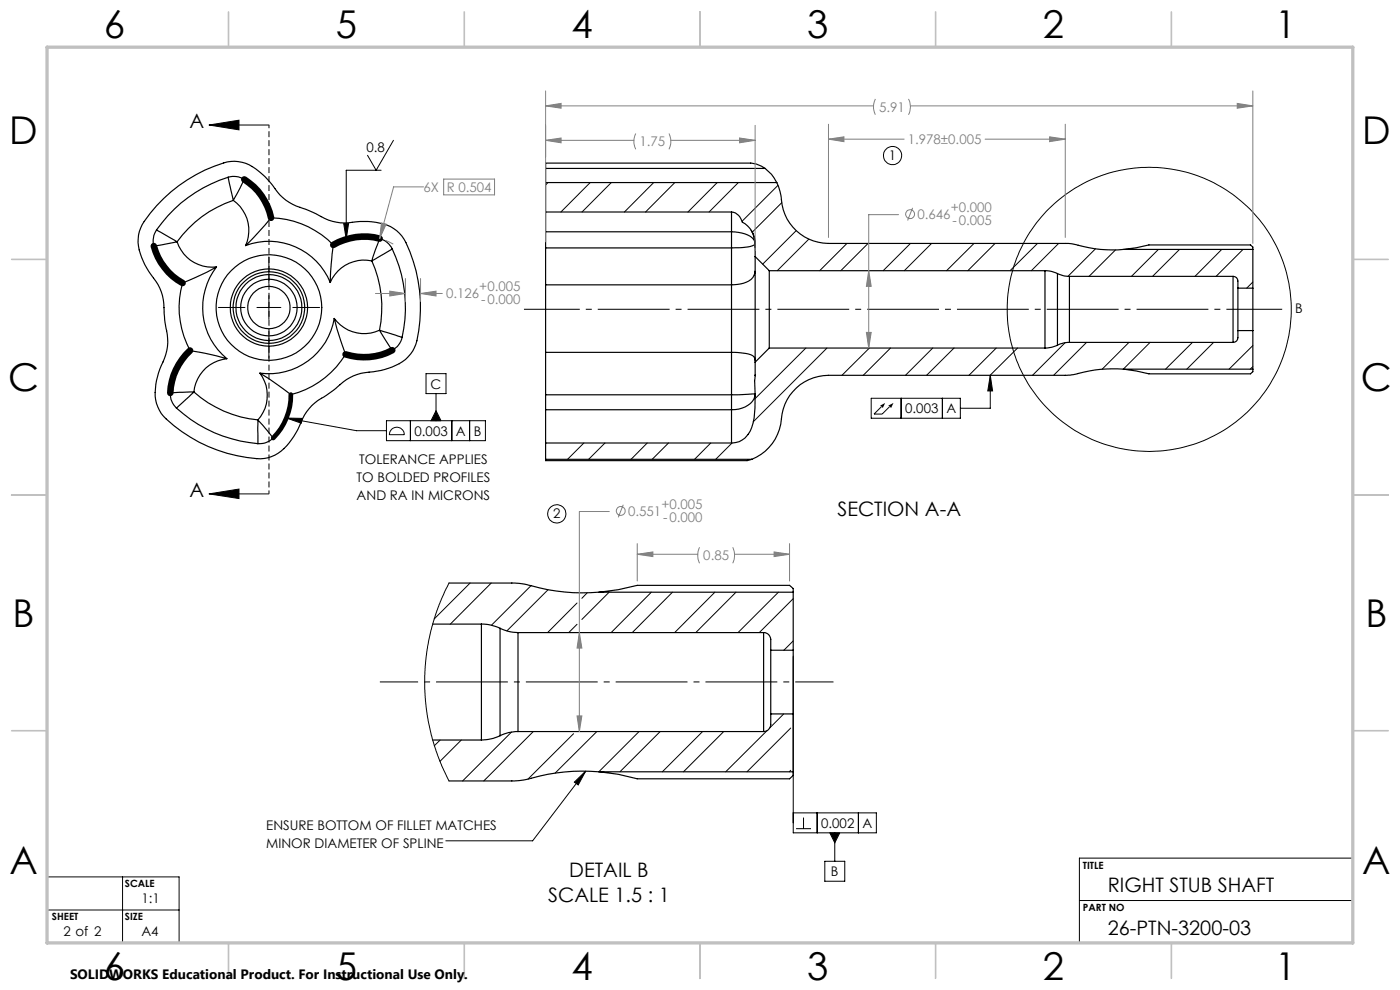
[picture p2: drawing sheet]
<svg xmlns="http://www.w3.org/2000/svg" width="297mm" height="210mm" viewBox="0 0 297 210" stroke-linecap="round" stroke-linejoin="round" font-family="sans-serif">
<g fill="none" stroke="#000" stroke-width=".25">
<path d="M48.4 37.6a4.2 4.2 0 0 1 3.4 .5l-2.3 4.4M48.4 37.6a29.3 29.3 0 0 0-15.2 11.2M48.4 37.6l1.1 4.9M115.7 35.7v-1.1h43.5a5.6 5.6 0 0 1 3.1 1.1M115.7 35.7v3M115.7 35.7h46.6M115.7 38.7h49.1M115.7 38.7v6.3M162.3 35.7a8.2 8.2 0 0 1 2.5 3M164.8 38.7a12.2 12.2 0 0 1 1.1 4.7 10 10 0 0 0 9.9 8.2h50.9l1 .2a29.9 29.9 0 0 0 10.6 1.1h27.5M33.2 48.8a4 4 0 0 0-.5 3.4l4.9-.9M33.2 48.8l4.4 2.5"/>
<path d="M34.7 42.1a30.3 30.3 0 0 1 14.3-7.9 8.1 8.1 0 0 1 6.5 2.7l2.3 2.4a10.7 10.7 0 0 0 7 5.1l1.7 .7a11.8 11.8 0 0 0 7.4 2.2 14.4 14.4 0 0 1 9.6 1.2 8.6 8.6 0 0 1 3.5 4.9 31.8 31.8 0 0 1 1.2 19.6 8.2 8.2 0 0 1-5.8 5.1l-3.3 .8a10.7 10.7 0 0 0-7.9 3.5l-1 .7a24.9 24.9 0 0 0-4.6 3.6l-1 1.3a19.5 19.5 0 0 1-5 7.7 7.2 7.2 0 0 1-5.1 1.6 30.9 30.9 0 0 1-20.3-9.6 8.4 8.4 0 0 1-1-7l.7-2.4a11.6 11.6 0 0 0 1.2-9.4l-.2-1.2a26.8 26.8 0 0 0-.7-5.8l-.7-1.5a19.3 19.3 0 0 1-4.1-8.2l-.1-.7a8.3 8.3 0 0 1 2.6-6.2zM37.6 51.3a7.7 7.7 0 0 0 8.3 5.3M45.9 56.6l-1.9 1.1-5.2 2.3a18.3 18.3 0 0 0 1.6 14.4l3.8 .7 3.9 1M45.9 56.6a14.1 14.1 0 0 0 2.2 19.5M49.5 42.5a7.8 7.8 0 0 1 2.6 9.6M49.5 42.5a24 24 0 0 0-11.9 8.8M52.1 52.1l5.4-5.9a18.4 18.4 0 0 1 13.2 5.8l-.4 3.9-.2 4M52.1 52.1a14.1 14.1 0 0 1 18 7.8M78.9 55.3a7.8 7.8 0 0 0-8.8 4.6M78.9 55.3a24 24 0 0 1 1.6 14.8M83.2 52.8a28.9 28.9 0 0 1 2.1 18.8M83.2 52.8a4.1 4.1 0 0 0-2.7-2.2l-1.6 4.7"/>
<path d="M83.2 52.8l-4.3 2.5M115.7 45v4.2M115.7 52.6v7.8M115.7 49.2v3.4M115.7 45h39.5M115.7 49.2h39.5M115.7 52.6h39.5M155.2 45a2.72 2.72 0 0 1 2.3 2.1 5 5 0 0 1 2.7 4.5v2.8M155.2 52.6v7.8M155.2 49.2v3.4M155.2 45v4.2M155.2 49.2a6 6 0 0 1 4.7 1.7l.2 .3"/>
<path d="M159.3 48.9a6.4 6.4 0 0 1 .9 3.6M160.2 57.5a3 3 0 0 1-3 2.7l-2 .2M160.2 54.4v22.4M160.2 51.7a2.44 2.44 0 0 1-2.1 .7l-2.9 .2M160.2 54.4l3 3M163.2 57.4v16.4M163.2 57.4h58.5M221.7 57.4l1.3 .2 1.3 .4M221.7 57.4v16.4M224.3 58a5.3 5.3 0 0 0 2.6 .6M224.3 58v15.2M226.9 58.6v14"/>
<path d="M226.9 58.6h34.7M238.4 52.9l2.7-.3 2.6-.6h21.6l.5 .4v8.7M261.6 58.6a.97 .97 0 0 1 1 1v1.5M261.6 58.6v14M48.1 76.1a7.8 7.8 0 0 0-7 7M55.1 79.2a7.9 7.9 0 0 1-.4 9.9M70.9 67.5l.6 2.2 1.8 5.4a18.3 18.3 0 0 1-11.6 8.6l-4.6-3.3-2-1.2M70.9 67.5a14.1 14.1 0 0 1-15.8 11.7M70.9 67.5a7.8 7.8 0 0 0 9.6 2.6M80.5 70.1l2.7 4.2a3.6 3.6 0 0 0 2.1-2.7M80.5 70.1l4.8 1.5M115.7 60.4v14.3"/>
<path d="M115.7 74.7v9M115.7 60.4h39.5M115.7 74.7h39.5M155.2 74.7a11.1 11.1 0 0 1 4.5 .8l.4 .4 .1 .6M155.2 60.4v14.3M155.2 74.7v9M160.2 79.7l-.1 1a28.1 28.1 0 0 1-.6 10 4.5 4.5 0 0 1-4.3 3.3M160.2 79.5v.2M160.2 76.8v2.9M163.2 73.8l-3 3M163.2 73.8h58.5M224.3 73.2l-1.3 .5-1.3 .1"/>
<path d="M226.9 72.6a5.3 5.3 0 0 0-2.6 .6M226.9 72.6h34.7M262.6 70.1v1.5a.97 .97 0 0 1-1 1M262.6 61.1v9M262.6 61.1h3.2M262.6 70.1h3.2M265.8 70.1v8.7l-.5 .5h-21.6l-5.3-1M265.8 78.3h-27.5a35.6 35.6 0 0 0-11.3 1.3h-51.2a10.2 10.2 0 0 0-10.2 10.4 10 10 0 0 1-6.1 7.4M265.8 61.1v9M37.4 86.6a28.9 28.9 0 0 0 17.3 7.5M41.1 83.1l-4.9 .3a3.6 3.6 0 0 0 1.2 3.2M41.1 83.1l-3.7 3.5"/>
<path d="M41.1 83.1a23.6 23.6 0 0 0 13.6 6M54.7 89.1l3.2 3.7a3.7 3.7 0 0 1-3.2 1.3M54.7 89.1v5M115.7 97.4v.3h42.8l1-.3M115.7 86.9v7.1M115.7 83.7v3.2M115.7 97.4h43.8M115.7 94v3.4M115.7 94h39.5M115.7 86.9h39.5M115.7 83.7h39.5M155.2 83.7v3.2"/>
<path d="M155.2 86.9v7.1M160.2 83.5l-5 .2M160.2 83.7a3.9 3.9 0 0 1-3.5 3.1l-1.5 .1M91.8 132.4h10.3M95.2 123.7h13.9l2.1 .2a43.5 43.5 0 0 0 15.8 1.7h41.3M102.1 132.4a9 9 0 0 1 4 .9M102.1 132.4v24.6M106.1 133.3a8.7 8.7 0 0 0 3.8 .9M106.1 133.3v22.8M109.9 134.2v21M109.9 134.2h52.1M127.1 125.6l4.1-.5 4-.9h32.3l.8 .6v13.1"/>
<path d="M162 134.2a1.51 1.51 0 0 1 1.5 1.5v2.2M162 134.2v21M163.5 137.9v13.5M163.5 137.9h4.8M168.3 137.9v13.5M91.8 157h10.3M106.1 156.1a9.7 9.7 0 0 1-4 .9M109.9 155.2a8.1 8.1 0 0 0-3.8 .9M109.9 155.2h52.1M163.5 151.4v2.3a1.57 1.57 0 0 1-1.5 1.5M163.5 151.4h4.8M168.3 151.4v13.1l-.8 .7h-32.3l-4-1-4.1-.5"/>
<path d="M168.3 163.7h-41.3a43.2 43.2 0 0 0-15.8 1.7l-2.1 .3h-13.9"/>
<circle cx="57" cy="65.2" r="7.6"/>
<circle cx="57" cy="65.2" r="7"/>
<circle cx="57" cy="65.2" r="4.5"/>
<circle cx="57.1" cy="65.2" r="8.2"/>
<circle cx="57.1" cy="65.2" r="6"/>
<circle cx="57.1" cy="65.2" r="11.2"/>
</g>
<path d="M61.7 83.7a13 13 0 0 1-3.7 9.2" fill="none" stroke="#000" stroke-width="1"/>
<path d="M51.8 38.1a12.7 12.7 0 0 1 5.7 8.1M32.6 52.2a12.9 12.9 0 0 0 6.1 7.8M80.5 50.6a12.9 12.9 0 0 0-9.8 1.4M40.3 74.4a13 13 0 0 0-4.2 9M83.2 74.3a12.8 12.8 0 0 1-9.9 .9" fill="none" stroke="#000" stroke-width="1.4"/>
<g fill="none" stroke="#000" stroke-width=".21">
<path d="M44.3 26.5l6.4-1v2zM44.3 26.5h12.7M80.9 36.1h-7.5v14.7M83.5 29.8l-3.7 6.3-1.8-3.2M116.2 38.7l-.5 .5M125.2 38.7l-6.2 6.3M129.7 38.7l-6.2 6.3M138.7 38.7l-6.2 6.3M143.2 38.7l-6.3 6.3M152.2 38.7l-6.3 6.3M156.6 38.7l-6.2 6.3M165 39.3l-7.6 7.6"/>
<path d="M57 54.5v5.6M72.9 47.4h1l-.5 3.4zM165.8 43l-6.2 6.2M168.9 48.9l-7.1 7.1M171.6 50.7l-6.7 6.7M179.7 51.6l-5.8 5.8M184.1 51.6l-5.7 5.8M193.1 51.6l-5.7 5.8M197.6 51.6l-5.8 5.8M206.6 51.6l-5.8 5.8M211.1 51.6l-5.8 5.8M220.1 51.6l-5.8 5.8"/>
<path d="M224.6 51.6l-5.8 5.8M232.4 52.8l-5.8 5.8M236.6 53l-5.6 5.6M245.7 52.9l-5.7 5.7M250.2 52.9l-5.7 5.7M259.2 52.9l-5.7 5.7M263.7 52.9l-5.7 5.7M265.8 59.8l-1.3 1.3M46.3 65.2h5.7M54.5 65.2h5.1M57 62.7v5.1M57 70.3v5.7"/>
<path d="M62.1 65.2h5.7M90.4 79.3h4.2v4.2h-4.2zM171 73.8l-10.8 10.8M175.4 73.8l-15.6 15.7M184.4 73.8l-5.8 5.8M188.9 73.8l-5.8 5.8M197.9 73.8l-5.8 5.8M202.4 73.8l-5.8 5.8M210.1 79.6l.5 3.3h-1.1zM210.1 79.6v7h-6.4M211.3 73.8l-5.7 5.8M215.9 73.8l-5.9 5.8"/>
<path d="M226 72.7l-7 6.9M230.5 72.6l-7 7M239.5 72.6l-5.7 5.7M244 72.6l-5.7 5.7M253 72.6l-5.7 5.7M257.5 72.6l-5.7 5.7M265.8 73.3l-5.1 5M265.8 77.8l-.6 .5M60.8 88.7l3.3 .1-.2 1zM60.8 88.7l14.8 2.7h6.4M82 89.2h21v4.3h-21zM83.2 90.9a1.59 1.59 0 0 1 2.6 1.3h-3.2l.2-.7z"/>
<path d="M87.1 89.2v4.3M92.5 87.1l1.1 2.1h-2.2zM92.5 83.5v5.7M95.8 89.2v4.3M99.6 89.2v4.3M123.9 94l-3.5 3.4M128.3 94l-3.4 3.4M137.3 94l-3.4 3.4M141.8 94l-3.4 3.4M150.8 94l-3.4 3.4M155.3 94l-3.5 3.4M184.8 84.5h18.9v4.2h-18.9z"/>
<path d="M187 86.3l-1.6 1.5h1.7l1.6-1.5M191.2 84.5v4.2M199.9 84.5v4.2M44.3 104.8l6.4-1.1v2.1zM44.3 104.8h12.7M95.2 123.7l-1.8 4-1.7 5.1-1.2 5.5-.4 5v2.9l.3 4 1.1 5.8 1.7 5.3 2 4.4M99.7 123.7l-7.6 7.6M104.2 123.7l-8.7 8.7M112.6 124.2l-8.4 8.4M116.3 125.1l-8.8 8.7M122.4 132.4l-1.8 1.8M122.4 127.9l-6.2 6.3"/>
<path d="M124.6 125.8l-1.2 1.1M129.2 125.6l-5.8 5.8M138.2 125.6l-8.6 8.6M142.7 125.6l-8.6 8.6M151.7 125.6l-8.6 8.6M156.1 125.6l-8.5 8.6M165.1 125.6l-8.5 8.6M168.3 136l-2 1.9M168.3 127l-7.2 7.2M168.3 139.2v37.5h17.6v-4.3h-17.6M93.4 157l-1.3 1.2M97.9 157l-4.6 4.5"/>
<path d="M108.5 155.3l-10.4 10.4M113.1 155.2l-10.5 10.5M121.7 155.6l-9.7 9.7M126.6 155.2l-8.8 8.8M135.6 155.2l-8.6 8.5M140.1 155.2l-8.6 8.5M149 155.2l-8.5 8.5M153.5 155.2l-8.5 8.5M162.7 155l-8.7 8.7M166.3 151.4l-3 3M167.7 154.4l-9.2 9.3M121.8 165.9l2.4-2.3-1.5 2.9z"/>
<path d="M124.2 163.6l-11.2 14.8h-18.4M167.7 163.4l-.3 .3M168.9 175.8h3.1M170.5 173.4v2.4M173.4 172.4v4.3M176 176.7h2.2l-1.1 2.1zM177.1 176.7v6M182.1 172.4v4.3M10 186h28v14M10 193h28M26 186v14M175 182.7h4.2v4.2h-4.2z"/>
<path d="M229 191h58M287 182h-58v18"/>
<circle cx="189.4" cy="33" r="1.92"/>
<circle cx="243.8" cy="65.6" r="30.1"/>
<circle cx="118.1" cy="109" r="1.94"/>
</g>
<g fill="none" stroke="#808080" stroke-width=".21">
<path d="M115.7 19.3v32M265.8 19.3v32.3M89.9 39.6h-6.4l-3 11M94.1 38h10.8v3.3h-10.8zM115.7 22.5l3.3-.6v1.1zM115.7 29.8l3.3-.5v1zM115.7 22.5h69.6M115.7 29.8h18.8M134.9 28.3a3.8 3.8 0 0 0 0 3.4M141.9 28.3a3.8 3.8 0 0 1 0 3.4M142.3 29.8h17.9M156.9 29.3l3.3 .5-3.3 .5z"/>
<path d="M160.2 26.6v26.6M175.8 29.5l3.2-.5v1zM175.8 26.3v24.1M175.8 29.5h16M185.7 21a3.8 3.8 0 0 0 0 3.3M192.7 21a3.5 3.5 0 0 1 0 3.3M193.1 22.5h72.7M209 29.5h17M222.7 29l3.3 .5-3.3 .5zM226 26.3v24.1M262.5 21.9l3.3 .6-3.3 .5zM80.9 47.3l1 .2-1.4 3.1z"/>
<path d="M81.8 51l1.6 .8M86 59.1v4.9M89.2 59.1v4.9M184.3 57.4l.5 3.3h-1zM190.6 45.5h-6.3v28.3M193.6 44.1l-1.1 2.7M79.7 62.3h6.3M82.7 61.8l3.3 .5-3.3 .5zM89.2 62.3l3.3-.5v1zM89.2 62.3h4.6M183.8 70.5h1l-.5 3.3zM129.3 108.5h-6.4v46.7"/>
<path d="M132.2 107.1l-1 2.6M135.2 117.6l3.3-.5v1zM135.2 115.3v8M135.2 117.6h12.8M148.4 116.1a3.9 3.9 0 0 0 0 3.4M155.4 116.1a3.9 3.9 0 0 1 0 3.4M155.8 117.6h11.7M164.2 117.1l3.3 .5-3.3 .5zM167.5 115.3v8M122.9 134.2l.5 3.3h-1zM122.4 151.9h1l-.5 3.3z"/>
<circle cx="193.1" cy="45.4" r=".95"/>
<circle cx="131.7" cy="108.4" r=".94"/>
</g>
<g fill="#000">
<path d="M44.3 26.5l6.4-1v2zM44.3 104.8l6.4-1.1v2.1zM72.9 47.4h1l-.5 3.4zM60.8 88.7l3.3 .1-.2 1zM92.5 87.1l1.1 2.1h-2.2zM210.1 79.6l.5 3.3h-1.1zM121.8 165.9l2.4-2.3-1.5 2.9zM176 176.7l1.1 2.1 1.1-2.1z"/>
<path d="M186.7 86l.6 .5 .5-1zM188.5 86l.6 .5 .4-1z"/>
</g>
<path d="M272 65.6h-160.8" fill="none" stroke="#000" stroke-width=".21" stroke-dasharray="15.2 1.3 1.3 1.3" stroke-dashoffset="3.4" stroke-linecap="butt"/>
<path d="M176.8 144.7h-96.2" fill="none" stroke="#000" stroke-width=".21" stroke-dasharray="15.2 1.3 1.3 1.3" stroke-dashoffset="7.1" stroke-linecap="butt"/>
<path d="M57.1 26.5v78.2" fill="none" stroke="#000" stroke-width=".21" stroke-dasharray="1.3 .6" stroke-dashoffset=".6" stroke-linecap="butt"/>
<g fill="none" stroke="#c0c0c0" stroke-width=".35">
<path d="M48.5 2.5v7.5M98.5 2.5v7.5M148.5 2.5v7.5M198.5 2.5v7.5M248.5 2.5v7.5M2.5 55h7.5M287 55h7.5M2.5 105h7.5M287 105h7.5M2.5 155h7.5M287 155h7.5M48.5 200v7.5"/>
<path d="M98.5 200v7.5M148.5 200v7.5M198.5 200v7.5M248.5 200v7.5"/>
</g>
<path d="M10 10h277v190h-277z" fill="none" stroke="#c0c0c0" stroke-width=".7"/>
<path d="M82.7 61.8l3.3 .5-3.3 .5zM89.2 62.3l3.3-.5v1zM80.9 47.3l-.4 3.3 1.4-3.1zM184.3 57.4l.5 3.3h-1zM183.8 70.5h1l-.5 3.3zM262.5 21.9l3.3 .6-3.3 .5zM115.7 22.5l3.3-.6v1.1zM115.7 29.8l3.3-.5v1zM156.9 29.3l3.3 .5-3.3 .5zM222.7 29l3.3 .5-3.3 .5zM175.8 29.5l3.2-.5v1zM122.4 151.9h1l-.5 3.3zM122.9 134.2l.5 3.3h-1zM135.2 117.6l3.3-.5v1zM164.2 117.1l3.3 .5-3.3 .5z" fill="#808080"/>
<g font-size="8.1">
<text x="22" y="8">6</text>
<text x="71.2" y="8">5</text>
<text x="121.2" y="8">4</text>
<text x="171.2" y="8">3</text>
<text x="221.2" y="8">2</text>
<text x="270.5" y="8">1</text>
<text x="2" y="30.5">D</text>
<text x="289" y="30.5">D</text>
<text x="1.7" y="83">C</text>
<text x="288.7" y="83">C</text>
<text x="2.7" y="133">B</text>
<text x="289.7" y="133">B</text>
<text x="2" y="185.5">A</text>
<text x="289" y="185.5">A</text>
<text x="22" y="208">6</text>
<text x="71.2" y="208">5</text>
<text x="121.2" y="208">4</text>
<text x="171.2" y="208">3</text>
<text x="221.2" y="208">2</text>
<text x="270.5" y="208">1</text>
</g>
<g font-size="4.2">
<text x="40.2" y="27.2">A</text>
<text x="40.2" y="105.4">A</text>
<text x="177.7" y="109.4">SECTION A-A</text>
<text x="116.3" y="191.3">SCALE 1.5 : 1</text>
<text x="120.8" y="186">DETAIL B</text>
<text x="235" y="189.3">RIGHT STUB SHAFT</text>
<text x="235" y="198.3">26-PTN-3200-03</text>
</g>
<text font-size="2.9" x="14.9" y="207.6">SOLIDWORKS Educational Product. For Instructional Use Only.</text>
<g font-size="2.8" fill="#808080">
<text x="186.5" y="23.7">5.91</text>
<text x="135.7" y="31">1.75</text>
<text x="192.6" y="30.6">1.978±0.005</text>
<text x="89.9" y="40.7">6X</text>
<text x="94.8" y="40.7">R 0.504</text>
<text x="194.6" y="46.5">0.646</text>
<text x="201.7" y="44.9">+0.000</text>
<text x="202.1" y="47.7">-0.005</text>
<text x="94.6" y="63.2">0.126</text>
<text x="101.7" y="61.6">+0.005</text>
<text x="102.1" y="64.5">-0.000</text>
<text x="140.3" y="107.9">+0.005</text>
<text x="133.3" y="109.4">0.551</text>
<text x="140.7" y="110.7">-0.000</text>
<text x="149.2" y="118.8">0.85</text>
</g>
<g font-size="2.8">
<text x="77.7" y="32.3">0.8</text>
<text x="188.6" y="34">1</text>
<text x="274.8" y="66.4">B</text>
<text x="91.4" y="82.4">C</text>
<text x="192" y="87.6">0.003</text>
<text x="200.8" y="87.6">A</text>
<text x="88" y="92.4">0.003</text>
<text x="96.7" y="92.4">A</text>
<text x="100.5" y="92.4">B</text>
<text x="76.2" y="98.4">TOLERANCE APPLIES</text>
<text x="75.6" y="102.2">TO BOLDED PROFILES</text>
<text x="75.7" y="106">AND RA IN MICRONS</text>
<text x="117.4" y="110">2</text>
<text x="56.5" y="176.1">ENSURE BOTTOM OF FILLET MATCHES</text>
<text x="56.5" y="180">MINOR DIAMETER OF SPLINE</text>
<text x="174.2" y="175.6">0.002</text>
<text x="183" y="175.6">A</text>
<text x="176.3" y="185.9">B</text>
<text x="30" y="191.5">1:1</text>
<text x="13.5" y="198.5">2 of 2</text>
<text x="30" y="198.5">A4</text>
</g>
<g font-size="2.1">
<text x="229.7" y="184.4">TITLE</text>
<text x="26.5" y="188.2">SCALE</text>
<text x="11" y="195.2">SHEET</text>
<text x="26.5" y="195.2">SIZE</text>
<text x="229.7" y="193.2">PART NO</text>
</g>
</svg>
